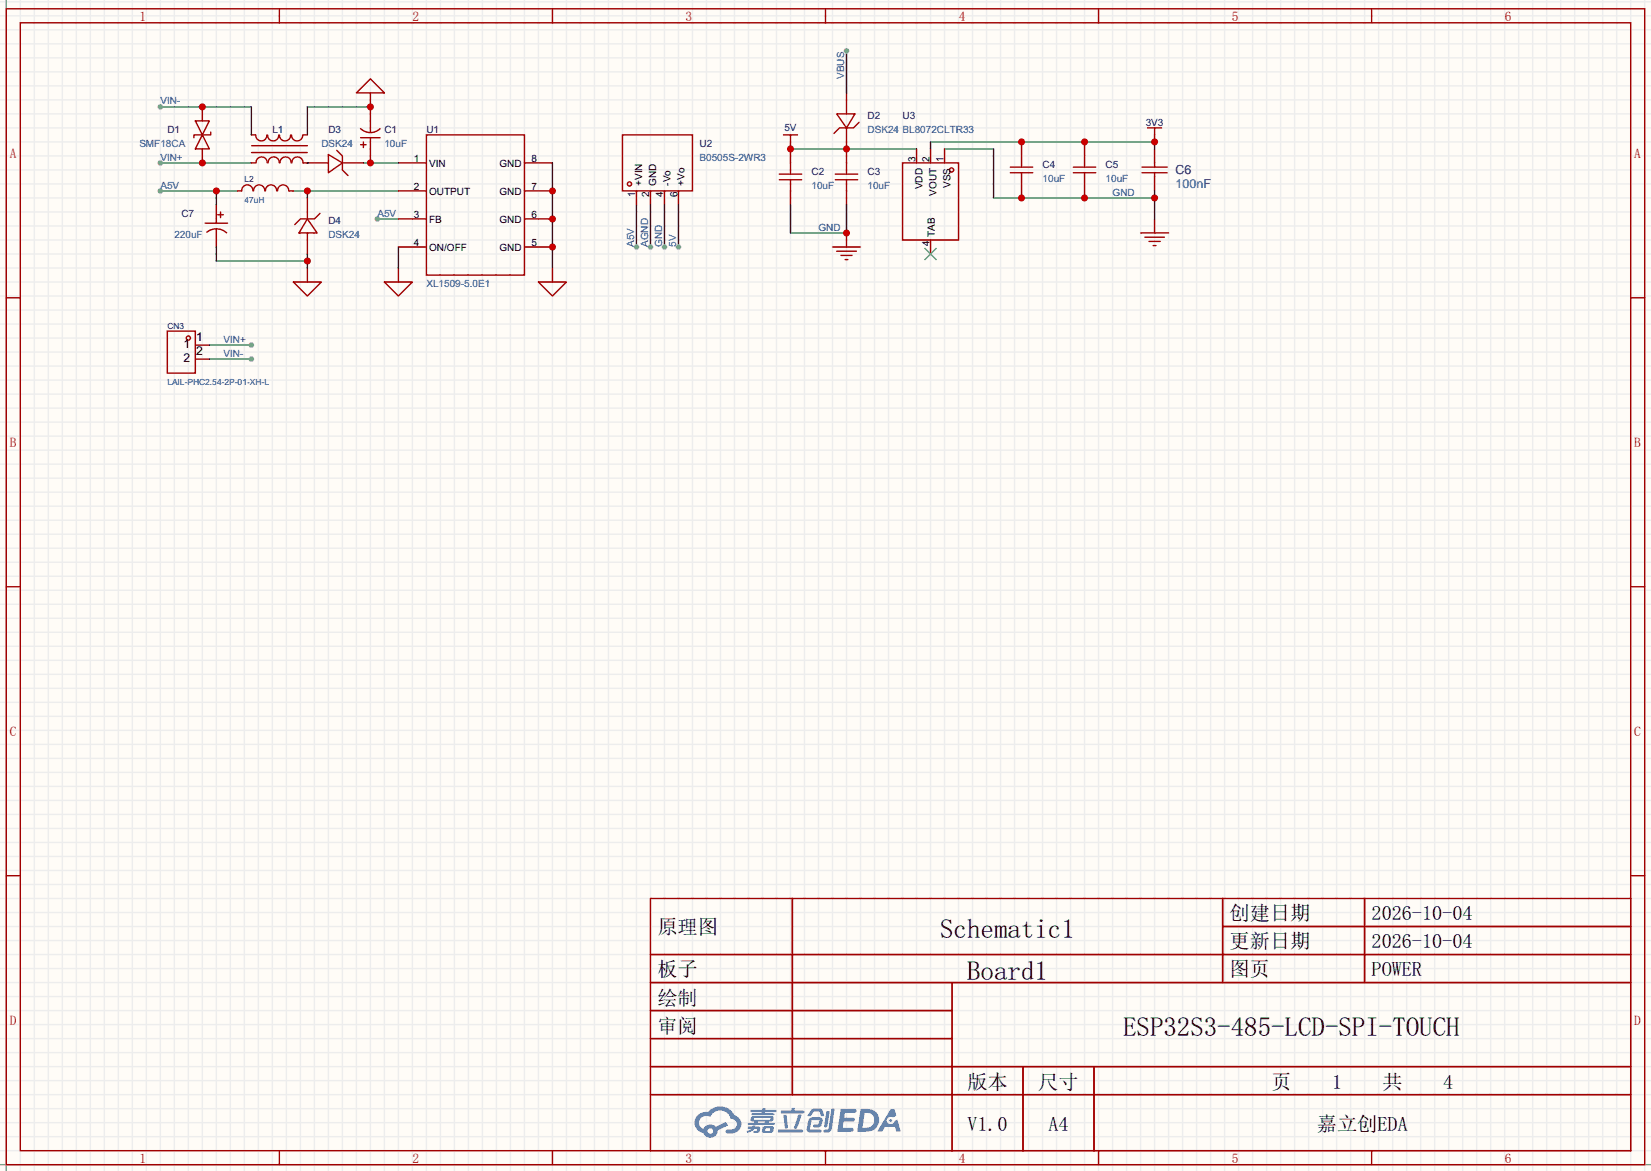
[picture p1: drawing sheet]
<svg xmlns="http://www.w3.org/2000/svg" width="299mm" height="212mm" viewBox="0 0 299 212" stroke-linecap="round" stroke-linejoin="round" font-family="sans-serif">
<path d="M0 0h299.5v212.3h-299.5z" fill="#fffcf7"/>
<g fill="none" stroke="#ededed" stroke-width=".25">
<path d="M1.1 0v212.3M3.7 0v212.3M6.2 0v212.3M8.8 0v212.3M11.3 0v212.3M13.8 0v212.3M16.4 0v212.3M18.9 0v212.3M21.5 0v212.3M24 0v212.3M26.5 0v212.3M29.1 0v212.3"/>
<path d="M31.6 0v212.3M34.2 0v212.3M36.7 0v212.3M39.2 0v212.3M41.8 0v212.3M44.3 0v212.3M46.9 0v212.3M49.4 0v212.3M51.9 0v212.3M54.5 0v212.3M57 0v212.3M59.6 0v212.3"/>
<path d="M62.1 0v212.3M64.6 0v212.3M67.2 0v212.3M69.7 0v212.3M72.3 0v212.3M74.8 0v212.3M77.3 0v212.3M79.9 0v212.3M82.4 0v212.3M85 0v212.3M87.5 0v212.3M90 0v212.3"/>
<path d="M92.6 0v212.3M95.1 0v212.3M97.7 0v212.3M100.2 0v212.3M102.7 0v212.3M105.3 0v212.3M107.8 0v212.3M110.4 0v212.3M112.9 0v212.3M115.4 0v212.3M118 0v212.3M120.5 0v212.3"/>
<path d="M123.1 0v212.3M125.6 0v212.3M128.1 0v212.3M130.7 0v212.3M133.2 0v212.3M135.8 0v212.3M138.3 0v212.3M140.8 0v212.3M143.4 0v212.3M145.9 0v212.3M148.5 0v212.3M151 0v212.3"/>
<path d="M153.5 0v212.3M156.1 0v212.3M158.6 0v212.3M161.2 0v212.3M163.7 0v212.3M166.2 0v212.3M168.8 0v212.3M171.3 0v212.3M173.9 0v212.3M176.4 0v212.3M178.9 0v212.3M181.5 0v212.3"/>
<path d="M184 0v212.3M186.6 0v212.3M189.1 0v212.3M191.6 0v212.3M194.2 0v212.3M196.7 0v212.3M199.3 0v212.3M201.8 0v212.3M204.3 0v212.3M206.9 0v212.3M209.4 0v212.3M212 0v212.3"/>
<path d="M214.5 0v212.3M217 0v212.3M219.6 0v212.3M222.1 0v212.3M224.7 0v212.3M227.2 0v212.3M229.7 0v212.3M232.3 0v212.3M234.8 0v212.3M237.4 0v212.3M239.9 0v212.3M242.4 0v212.3"/>
<path d="M245 0v212.3M247.5 0v212.3M250.1 0v212.3M252.6 0v212.3M255.1 0v212.3M257.7 0v212.3M260.2 0v212.3M262.8 0v212.3M265.3 0v212.3M267.8 0v212.3M270.4 0v212.3M272.9 0v212.3"/>
<path d="M275.5 0v212.3M278 0v212.3M280.5 0v212.3M283.1 0v212.3M285.6 0v212.3M288.2 0v212.3M290.7 0v212.3M293.2 0v212.3M295.8 0v212.3M298.3 0v212.3M0 .3h299.5M0 2.9h299.5"/>
<path d="M0 5.4h299.5M0 7.9h299.5M0 10.5h299.5M0 13h299.5M0 15.6h299.5M0 18.1h299.5M0 20.6h299.5M0 23.2h299.5M0 25.7h299.5M0 28.3h299.5M0 30.8h299.5M0 33.3h299.5"/>
<path d="M0 35.9h299.5M0 38.4h299.5M0 41h299.5M0 43.5h299.5M0 46h299.5M0 48.6h299.5M0 51.1h299.5M0 53.7h299.5M0 56.2h299.5M0 58.7h299.5M0 61.3h299.5M0 63.8h299.5"/>
<path d="M0 66.4h299.5M0 68.9h299.5M0 71.4h299.5M0 74h299.5M0 76.5h299.5M0 79.1h299.5M0 81.6h299.5M0 84.1h299.5M0 86.7h299.5M0 89.2h299.5M0 91.8h299.5M0 94.3h299.5"/>
<path d="M0 96.8h299.5M0 99.4h299.5M0 101.9h299.5M0 104.5h299.5M0 107h299.5M0 109.5h299.5M0 112.1h299.5M0 114.6h299.5M0 117.2h299.5M0 119.7h299.5M0 122.2h299.5M0 124.8h299.5"/>
<path d="M0 127.3h299.5M0 129.9h299.5M0 132.4h299.5M0 134.9h299.5M0 137.5h299.5M0 140h299.5M0 142.6h299.5M0 145.1h299.5M0 147.6h299.5M0 150.2h299.5M0 152.7h299.5M0 155.3h299.5"/>
<path d="M0 157.8h299.5M0 160.3h299.5M0 162.9h299.5M0 165.4h299.5M0 168h299.5M0 170.5h299.5M0 173h299.5M0 175.6h299.5M0 178.1h299.5M0 180.7h299.5M0 183.2h299.5M0 185.7h299.5"/>
<path d="M0 188.3h299.5M0 190.8h299.5M0 193.4h299.5M0 195.9h299.5M0 198.4h299.5M0 201h299.5M0 203.5h299.5M0 206.1h299.5M0 208.6h299.5M0 211.1h299.5"/>
</g>
<path d="M1.1 0v212.3M0 211.1h299.5" fill="none" stroke="#999" stroke-width=".25"/>
<g fill="none" stroke="#a10000" stroke-width=".25">
<path d="M1.1 1.6h297.2v209.5h-297.2zM3.7 4.1h292.1v204.5h-292.1zM50.7 1.6v2.5M100.2 1.6v2.5M149.7 1.6v2.5M199.3 1.6v2.5M248.8 1.6v2.5M1.1 54h2.6M295.8 54h2.5M1.1 106.4h2.6M295.8 106.4h2.5M1.1 158.8h2.6"/>
<path d="M295.8 158.8h2.5M118 162.9h177.8v45.7h-177.8zM118 173h177.8M118 178.1h177.8M143.7 162.9v35.5M172.7 178.1v30.5M221.8 162.9v15.2M221.8 168h74M247.5 162.9v15.2M118 183.2h54.7M118 193.4h177.8M118 188.3h54.7"/>
<path d="M118 198.4h177.8M185.6 193.4v15.2M198.4 193.4v15.2M50.7 208.6v2.5M100.2 208.6v2.5M149.7 208.6v2.5M199.3 208.6v2.5M248.8 208.6v2.5"/>
</g>
<g fill="#5487ff">
<path d="M152.5 201h1.6a1.34 1.34 0 0 1 1.2 .2 .37 .37 0 0 1-.3 .6h-1.7l-.2 .8h1.6a.37 .37 0 0 1 .4 .4 .37 .37 0 0 1-.4 .4l-1.7-.1-.2 1.2h.8a1.26 1.26 0 0 1 1.2 .1 .36 .36 0 0 1-.3 .6h-2.6z"/>
<path d="M161.5 201.1h.8l.3 1.2-.6 .3a.72 .72 0 0 0-1.1 .2 .72 .72 0 0 0 .3 1 .72 .72 0 0 0 1-.4l.1-.2 .5-.2 .6 2.1h-.8l-.3-.8h-1.8l-.5 .8h-.9z"/>
<path d="M149.9 201.4h.6l-.4 2.7a.31 .31 0 0 1-.3 .3 .31 .31 0 0 1-.3-.3z"/>
<path d="M150.8 201h.6l-.5 3.7a.97 .97 0 0 1-1.5 .5l.1-.4h.6l.2-.2z"/>
<path d="M147.1 201.2l.5-.2h1.3l.3 .4 .3 .8-.1 .2h-.5l-.3-.9h-.8l-.2 .1-.6 .8-.5-.1v-.1z"/>
<path d="M146.8 202.8l.4-.2 1.5-.1a.69 .69 0 0 1 .5 .5 .69 .69 0 0 1-.1 .7 .74 .74 0 0 1-.8 .7h-.6a.27 .27 0 0 1-.2-.3 .27 .27 0 0 1 .3-.3h.6l.2-.7h-1.4l-.3 1.6 1.9 .1a.28 .28 0 0 1 .2 .3 .28 .28 0 0 1-.3 .2h-1.9l-.4-.2-.1-.5z"/>
<path d="M141.1 204.8h4.3a.28 .28 0 0 1 .3 .3 .28 .28 0 0 1-.3 .2h-4.2l-.1-.1z"/>
<path d="M144.8 202.1h.6l-.8 2.4a.3 .3 0 0 1-.4 .2 .3 .3 0 0 1-.2-.3z"/>
<path d="M142.1 202.1h.6l.2 2.2-.2 .3-.4-.2z"/>
<path d="M141.7 201.3h1.8l.2-.4h.5l-.1 .4h1.5a.27 .27 0 0 1 .3 .3 .27 .27 0 0 1-.3 .3h-3.8l-.2-.2z"/>
<path d="M135.7 204.2h.8v-.1l.6-.1-.1 .2 .8 .1a.7 .7 0 0 1-.5 1.1h-.6v-.4l.6-.1v-.2l-.4-.1a2.13 2.13 0 0 1-1.3 .8l-.2-.4 .8-.3h-.6z"/>
<path d="M136.1 201.2h2.1l.1-.3h.6l-.1 .3h1.9l.2 .2-.2 .2h-1.9l-.1 .2h1.6l.2 .2-.2 .2h-3.9l-.1-.4h1.8v-.2h-1.9l-.1-.1z"/>
<path d="M156.1 201l-.6 4.2h1.4a2.14 2.14 0 0 0 2.6-2.1 2.14 2.14 0 0 0-2.7-2.1zM156.8 201.7a1.37 1.37 0 0 1 1.8 1.2 1.37 1.37 0 0 1-1.5 1.5l-.7 .1z"/>
<path d="M136.3 202.5a.47 .47 0 0 0-.2 .6 .47 .47 0 0 0 .6 .2l.1 .3h-1.1l-.1 .3h4.7l.2-.1-.1-.2h-1l.1-.3a.6 .6 0 0 0 .7-.2 .6 .6 0 0 0 0-.7l-3.5-.1zM136.8 202.7h2.8l.1 .1-.1 .2h-2.8zM137.4 203.3h1.4l-.1 .3h-1.2z"/>
<path d="M138.4 204.3a.9 .9 0 0 0-.1 1.1 2.48 2.48 0 0 0 1.9-.2 .84 .84 0 0 0 0-1h-1.4zM138.9 204.6h.7l.1 .3-.2 .1h-.7z"/>
<path d="M126.6 202.1a1.91 1.91 0 0 0-.5 2 1.91 1.91 0 0 0 1.5 1.3 1.35 1.35 0 0 0 1.5 .9 1.35 1.35 0 0 0 1.1-1.4l1.9-.9-.4-.6-1.8 .9a1.41 1.41 0 0 0-2.3 .3 1.25 1.25 0 0 1-.6-1.7 1.25 1.25 0 0 1 1.8-.4 1.97 1.97 0 0 1 2-1.2 1.97 1.97 0 0 1 1.8 1.5 .96 .96 0 0 1 1 .9 .96 .96 0 0 1-.9 1h-.6a.39 .39 0 0 0-.5 .4 .39 .39 0 0 0 .4 .4 1.87 1.87 0 0 0 1.9-.5 1.87 1.87 0 0 0 .4-2l-.7-.7-.4-.1a2.86 2.86 0 0 0-4.8-.6h-.3a2.27 2.27 0 0 0-1.5 .5zM128.4 205.1a.5 .5 0 0 1 1 0 .5 .5 0 0 1-1 0z"/>
<circle cx="161.6" cy="203.1" r=".27"/>
</g>
<path d="M67.2 16.8v2.6M55.8 48.6v2.5" fill="none" stroke="#870000" stroke-width=".25"/>
<path d="M67.2 14.3l2.5 2.5h-5.1zM53.2 51.1h5.1l-2.5 2.6z" fill="none" stroke="#a10000" stroke-width=".25"/>
<path d="M53.2 34.6h19.1M55.8 34.6v1.3" fill="none" stroke="#008700" stroke-width=".25"/>
<circle cx="55.8" cy="34.6" r=".63" fill="#c00"/>
<path d="M29.1 34.6h14M39.2 34.6v2.6" fill="none" stroke="#008700" stroke-width=".25"/>
<circle cx="39.2" cy="34.6" r=".63" fill="#c00"/>
<circle cx="29.1" cy="34.6" r=".51" fill="#999"/>
<path d="M68.5 39.7h3.8" fill="none" stroke="#008700" stroke-width=".25"/>
<circle cx="68.5" cy="39.7" r=".51" fill="#999"/>
<g fill="none" stroke="#870000" stroke-width=".25">
<path d="M72.3 29.5h5M72.3 34.6h5M72.3 39.7h5M95.1 29.5h5.1M95.1 34.6h5.1M95.1 39.7h5.1M143.4 27v2.5M143.4 34.6v2.6M153.5 27v2.5M153.5 34.6v2.6M185.3 25.7v2.6M185.3 33.3v2.6"/>
<path d="M196.7 25.7v2.6M196.7 33.3v2.6M72.3 48.6v2.5M72.3 44.8h5M95.1 44.8h5.1"/>
</g>
<g fill="none" stroke="#a10000" stroke-width=".25">
<path d="M77.3 24.5h17.8v25.4h-17.8zM141.4 32.6h4M141.4 31.6h4M143.4 29.5v2.1M143.4 32.6v2M151.5 32.6h4.1M151.5 31.6h4.1M153.5 29.5v2.1M153.5 32.6v2M183.3 31.3h4M183.3 30.3h4M185.3 28.3v2"/>
<path d="M185.3 31.3v2M194.7 31.3h4.1M194.7 30.3h4.1M196.7 28.3v2M196.7 31.3v2M69.7 51.1h5.1l-2.5 2.6z"/>
</g>
<path d="M67.2 19.4h-11.4v5.1M100.2 29.5v19.1M72.3 44.8v3.8" fill="none" stroke="#008700" stroke-width=".25"/>
<g fill="#c00">
<circle cx="100.2" cy="44.8" r=".63"/>
<circle cx="100.2" cy="39.7" r=".63"/>
<circle cx="100.2" cy="34.6" r=".63"/>
</g>
<path d="M209.4 27v2.5M209.4 32.1v2.5M100.2 48.6v2.5" fill="none" stroke="#870000" stroke-width=".25"/>
<path d="M207.1 30.3h4.6M207.1 31.3h4.6M209.4 29.5v.8M209.4 31.3v.8M97.7 51.1h5l-2.5 2.6z" fill="none" stroke="#a10000" stroke-width=".25"/>
<path d="M29.1 29.5h16.5M65.9 29.5h6.4" fill="none" stroke="#008700" stroke-width=".25"/>
<circle cx="29.1" cy="29.5" r=".51" fill="#999"/>
<path d="M29.1 19.4h16.5v5.1" fill="none" stroke="#008700" stroke-width=".25"/>
<circle cx="29.1" cy="19.4" r=".51" fill="#999"/>
<path d="M39.2 39.7v.8M39.5 38.9h1M40 38.4v1M37.2 40.5h4.1M37.5 42.1a2.74 2.74 0 0 1 3.6 .1M39.2 41.5v.7" fill="none" stroke="#a10000" stroke-width=".25"/>
<path d="M39.2 37.2v2.5M39.2 42.2v2.6" fill="none" stroke="#870000" stroke-width=".25"/>
<path d="M39.2 44.8v2.5h16.6M55.8 46v2.6" fill="none" stroke="#008700" stroke-width=".25"/>
<circle cx="55.8" cy="47.3" r=".63" fill="#c00"/>
<path d="M65.4 25h3.6" fill="none" stroke="#a10000" stroke-width=".25"/>
<path d="M67.2 27v2.5" fill="none" stroke="#870000" stroke-width=".25"/>
<circle cx="67.2" cy="29.5" r=".63" fill="#c00"/>
<path d="M67.2 19.4v2.5" fill="none" stroke="#870000" stroke-width=".25"/>
<circle cx="67.2" cy="19.4" r=".63" fill="#c00"/>
<path d="M65.4 23.3a2.54 2.54 0 0 0 3.5 0M65.4 26.2h1M65.9 25.7v1M67.2 21.9v2.1M67.2 25v2" fill="none" stroke="#a10000" stroke-width=".25"/>
<path d="M115.4 37.2v7.6" fill="none" stroke="#008700" stroke-width=".25"/>
<circle cx="115.4" cy="44.8" r=".51" fill="#999"/>
<path d="M143.4 27h22.8M168.8 27v-1.3h40.6v1.3" fill="none" stroke="#008700" stroke-width=".25"/>
<g fill="#c00">
<circle cx="185.3" cy="25.7" r=".63"/>
<circle cx="196.7" cy="25.7" r=".63"/>
</g>
<path d="M209.4 39.7v2.5" fill="none" stroke="#870000" stroke-width=".25"/>
<path d="M206.9 42.2h5.1M207.6 43h3.6M208.4 43.8h2M209.2 44.5h.5" fill="none" stroke="#a10000" stroke-width=".25"/>
<path d="M171.3 27h8.9v8.9h29.2M209.4 34.6v5.1" fill="none" stroke="#008700" stroke-width=".25"/>
<g fill="#c00">
<circle cx="209.4" cy="35.9" r=".63"/>
<circle cx="196.7" cy="35.9" r=".63"/>
<circle cx="185.3" cy="35.9" r=".63"/>
</g>
<path d="M153.5 42.2v2.6" fill="none" stroke="#870000" stroke-width=".25"/>
<path d="M151 44.8h5.1M151.8 45.5h3.5M152.5 46.3h2.1M153.3 47.1h.5" fill="none" stroke="#a10000" stroke-width=".25"/>
<path d="M143.4 37.2v5h10.1v-5" fill="none" stroke="#008700" stroke-width=".25"/>
<circle cx="153.5" cy="42.2" r=".63" fill="#c00"/>
<path d="M143.4 25.7v1.3" fill="none" stroke="#870000" stroke-width=".25"/>
<circle cx="143.4" cy="27" r=".63" fill="#c00"/>
<path d="M142.1 24.5h2.6M143.4 24.5v1.2" fill="none" stroke="#a10000" stroke-width=".25"/>
<path d="M209.4 24.5v1.2" fill="none" stroke="#870000" stroke-width=".25"/>
<circle cx="209.4" cy="25.7" r=".63" fill="#c00"/>
<g fill="none" stroke="#a10000" stroke-width=".25">
<path d="M43.8 34.6a1.01 1.01 0 0 1 1.1-1.1 1.01 1.01 0 0 1 1 1.1M45.6 27.7h10.1M45.6 26.4h10.2M46 34.6a1.01 1.01 0 0 1 1-1.1 1.01 1.01 0 0 1 1 1.1M48.2 34.6a1.01 1.01 0 0 1 1-1.1 1.01 1.01 0 0 1 1 1.1M48.4 24.5a1.01 1.01 0 0 1-1 1.1 1.01 1.01 0 0 1-1-1.1M48.5 29.5a1.01 1.01 0 0 0-1-1.1 1.01 1.01 0 0 0-1.1 1.1M50.3 34.6a1.01 1.01 0 0 1 1.1-1.1 1.01 1.01 0 0 1 1 1.1M50.6 24.5a1.01 1.01 0 0 1-1 1.1 1.01 1.01 0 0 1-1.1-1.1M50.7 29.5a1.01 1.01 0 0 0-1.1-1.1 1.01 1.01 0 0 0-1 1.1M52.7 24.5a1.01 1.01 0 0 1-1 1.1 1.01 1.01 0 0 1-1-1.1M52.8 29.5a1.01 1.01 0 0 0-1-1.1 1.01 1.01 0 0 0-1 1.1"/>
<path d="M54.9 24.5a1.01 1.01 0 0 1-1 1.1 1.01 1.01 0 0 1-1-1.1M55 29.5a1.01 1.01 0 0 0-1.1-1.1 1.01 1.01 0 0 0-1 1.1M151.8 20.6h3.3l-1.6 2.6zM155.8 22.2l-1 1h-2.5l-1 1M208.2 23.2h2.5M209.4 23.2v1.3"/>
</g>
<path d="M43.1 34.6h.7M45.6 29.5h.8M45.6 24.5h.8M52.5 34.6h.7M55 29.5h.8M55 24.5h.8M153.5 23.2v3.8" fill="none" stroke="#870000" stroke-width=".25"/>
<circle cx="153.5" cy="27" r=".63" fill="#c00"/>
<path d="M153.5 16.8v3.8M55.8 29.5h3.8M55.8 35.9v3.8M62.1 29.5h3.8M115.4 34.6v2.6M118 34.6v2.6M120.5 34.6v2.6M123.1 34.6v2.6M55.8 42.2v3.8" fill="none" stroke="#870000" stroke-width=".25"/>
<g fill="none" stroke="#a10000" stroke-width=".25">
<path d="M55.8 39.7l1.7 2.5h-3.3zM58 38.7l-1 1h-2.5l-1 1M59.6 28l2.5 1.5-2.5 1.8zM61.1 27.3l1 1v2.5l1 1M112.9 24.5h12.7v10.1h-12.7z"/>
<circle cx="114.2" cy="33.3" r=".38"/>
</g>
<path d="M118 37.2v7.6" fill="none" stroke="#008700" stroke-width=".25"/>
<circle cx="118" cy="44.8" r=".51" fill="#999"/>
<path d="M120.5 37.2v7.6" fill="none" stroke="#008700" stroke-width=".25"/>
<circle cx="120.5" cy="44.8" r=".51" fill="#999"/>
<path d="M123.1 37.2v7.6" fill="none" stroke="#008700" stroke-width=".25"/>
<circle cx="123.1" cy="44.8" r=".51" fill="#999"/>
<g fill="none" stroke="#a10000" stroke-width=".25">
<path d="M163.7 29.5h10.2v14h-10.2z"/>
<circle cx="172.6" cy="30.8" r=".38"/>
</g>
<path d="M166.2 27v2.5M168.8 27v2.5M171.3 27v2.5M168.8 43.5v2.5" fill="none" stroke="#870000" stroke-width=".25"/>
<path d="M167.8 45l2 2.1M169.8 45l-2 2.1" fill="none" stroke="#3c3" stroke-width=".25"/>
<path d="M153.5 9.2v7.6" fill="none" stroke="#008700" stroke-width=".25"/>
<circle cx="153.5" cy="9.2" r=".51" fill="#999"/>
<path d="M36.7 19.4v2.5" fill="none" stroke="#870000" stroke-width=".25"/>
<circle cx="36.7" cy="19.4" r=".63" fill="#c00"/>
<path d="M36.7 27v2.5" fill="none" stroke="#870000" stroke-width=".25"/>
<circle cx="36.7" cy="29.5" r=".63" fill="#c00"/>
<g fill="none" stroke="#a10000" stroke-width=".25">
<path d="M35.4 21.9h2.6l-1.3 2.6zM36.7 24.5l1.3 2.5h-2.6zM38.2 24v.5h-3v.5M30.4 60h5v7.6h-5z"/>
<circle cx="34.2" cy="61.3" r=".38"/>
</g>
<path d="M35.4 62.6h2.6M35.4 65.1h2.6" fill="none" stroke="#870000" stroke-width=".25"/>
<path d="M38 62.6h7.6" fill="none" stroke="#008700" stroke-width=".25"/>
<circle cx="45.6" cy="62.6" r=".51" fill="#999"/>
<path d="M38 65.1h7.6" fill="none" stroke="#008700" stroke-width=".25"/>
<circle cx="45.6" cy="65.1" r=".51" fill="#999"/>
<path d="M55.8 29.5h.1" fill="none" stroke="#008700" stroke-width=".25"/>
<g font-size="4.9">
<text x="170.5" y="170">Schematic1</text>
<text x="175.4" y="177.6">Board1</text>
<text x="203.7" y="187.8">ESP32S3-485-LCD-SPI-TOUCH</text>
</g>
<g font-size="3.7">
<text x="223" y="166.9">创建日期</text>
<text x="248.8" y="166.9">2026-10-04</text>
<text x="119.3" y="169.4">原理图</text>
<text x="223" y="171.9">更新日期</text>
<text x="248.8" y="171.9">2026-10-04</text>
<text x="119.3" y="177">板子</text>
<text x="223" y="177">图页</text>
<text x="248.8" y="177">POWER</text>
<text x="119.3" y="182.1">绘制</text>
<text x="119.3" y="187.2">审阅</text>
<text x="175.5" y="197.3">版本</text>
<text x="188.3" y="197.3">尺寸</text>
<text x="230.6" y="197.3">页</text>
<text x="241.6" y="197.3">1</text>
<text x="250.8" y="197.3">共</text>
<text x="261.8" y="197.3">4</text>
<text x="175.5" y="205">V1.0</text>
<text x="190.2" y="205">A4</text>
<text x="238.9" y="205">嘉</text>
<text x="242.5" y="205">立创ED</text>
<text x="253.5" y="205">A</text>
</g>
<g font-size="2.4" fill="#a00000">
<text x="25.3" y="3.7">1</text>
<text x="74.8" y="3.7">2</text>
<text x="124.4" y="3.7">3</text>
<text x="173.9" y="3.7">4</text>
<text x="223.4" y="3.7">5</text>
<text x="272.9" y="3.7">6</text>
<text x="1.8" y="28.7">A</text>
<text x="296.4" y="28.7">A</text>
<text x="1.8" y="81.1">B</text>
<text x="296.4" y="81.1">B</text>
<text x="1.8" y="133.4">C</text>
<text x="296.4" y="133.4">C</text>
<text x="1.8" y="185.8">D</text>
<text x="296.4" y="185.8">D</text>
<text x="25.3" y="210.8">1</text>
<text x="74.8" y="210.8">2</text>
<text x="124.4" y="210.8">3</text>
<text x="173.9" y="210.8">4</text>
<text x="223.4" y="210.8">5</text>
<text x="272.9" y="210.8">6</text>
</g>
<text font-size="2.3" fill="#000080" x="213.2" y="31.5">C6</text>
<text font-size="2.3" fill="#00f" x="213.2" y="34.1">100nF</text>
<g font-size="2.2">
<text x="33.3" y="63">1</text>
<text x="33.3" y="65.6">2</text>
<text x="35.6" y="61.8">1</text>
<text x="35.6" y="64.3">2</text>
</g>
<g font-size="1.8" fill="#00f">
<text x="153.1" y="14.3" transform="rotate(-90 153.1 14.3)">VBUS</text>
<text x="29.1" y="18.9">VIN-</text>
<text x="25.3" y="26.6">SMF18CA</text>
<text x="29.1" y="29.1">VIN+</text>
<text x="58.3" y="26.6">DSK24</text>
<text x="69.7" y="26.6">10uF</text>
<text x="126.9" y="29.1">B0505S-2WR3</text>
<text x="157.4" y="24">DSK24</text>
<text x="163.7" y="24">BL8072CLTR33</text>
<text x="29.1" y="34.2">A5V</text>
<text x="147.2" y="34.2">10uF</text>
<text x="157.4" y="34.2">10uF</text>
<text x="189.1" y="32.9">10uF</text>
<text x="200.5" y="32.9">10uF</text>
<text x="201.8" y="35.5">GND</text>
<text x="68.5" y="39.3">A5V</text>
<text x="148.5" y="41.8">GND</text>
<text x="31.6" y="43.1">220uF</text>
<text x="59.6" y="43.1">DSK24</text>
<text x="115" y="44.8" transform="rotate(-90 115 44.8)">A5V</text>
<text x="117.5" y="44.8" transform="rotate(-90 117.5 44.8)">AGND</text>
<text x="120.1" y="44.8" transform="rotate(-90 120.1 44.8)">GND</text>
<text x="122.6" y="44.8" transform="rotate(-90 122.6 44.8)">5V</text>
<text x="77.3" y="52">XL1509-5.0E1</text>
<text x="40.5" y="62.1">VIN+</text>
<text x="40.5" y="64.7">VIN-</text>
</g>
<g font-size="1.8" fill="#000080">
<text x="142.3" y="23.8">5V</text>
<text x="157.4" y="21.5">D2</text>
<text x="163.7" y="21.5">U3</text>
<text x="207.8" y="22.8">3V3</text>
<text x="30.4" y="24">D1</text>
<text x="49.4" y="24">L1</text>
<text x="59.6" y="24">D3</text>
<text x="69.7" y="24">C1</text>
<text x="77.3" y="24">U1</text>
<text x="126.9" y="26.6">U2</text>
<text x="147.2" y="31.6">C2</text>
<text x="157.4" y="31.6">C3</text>
<text x="189.1" y="30.4">C4</text>
<text x="200.5" y="30.4">C5</text>
<text x="32.9" y="39.3">C7</text>
<text x="59.6" y="40.5">D4</text>
</g>
<g font-size="1.8">
<text x="75.1" y="29.3">1</text>
<text x="96.4" y="29.3">8</text>
<text x="166" y="29.4" transform="rotate(-90 166 29.4)">3</text>
<text x="168.6" y="29.4" transform="rotate(-90 168.6 29.4)">2</text>
<text x="171.1" y="29.4" transform="rotate(-90 171.1 29.4)">1</text>
<text x="75.1" y="34.4">2</text>
<text x="77.9" y="30.3">VIN</text>
<text x="77.9" y="35.4">OUTPUT</text>
<text x="90.6" y="35.4">GND</text>
<text x="90.6" y="30.3">GND</text>
<text x="96.4" y="34.4">7</text>
<text x="115.2" y="35.8" transform="rotate(-90 115.2 35.8)">1</text>
<text x="116.5" y="33.7" transform="rotate(-90 116.5 33.7)">+VIN</text>
<text x="117.8" y="35.8" transform="rotate(-90 117.8 35.8)">2</text>
<text x="119" y="33.7" transform="rotate(-90 119 33.7)">GND</text>
<text x="120.3" y="35.8" transform="rotate(-90 120.3 35.8)">4</text>
<text x="121.6" y="33.7" transform="rotate(-90 121.6 33.7)">-Vo</text>
<text x="122.9" y="35.8" transform="rotate(-90 122.9 35.8)">6</text>
<text x="124.1" y="33.7" transform="rotate(-90 124.1 33.7)">+Vo</text>
<text x="167.3" y="34.3" transform="rotate(-90 167.3 34.3)">VDD</text>
<text x="169.8" y="35.5" transform="rotate(-90 169.8 35.5)">VOUT</text>
<text x="172.4" y="34.1" transform="rotate(-90 172.4 34.1)">VSS</text>
<text x="75.1" y="39.5">3</text>
<text x="77.9" y="40.5">FB</text>
<text x="90.6" y="40.5">GND</text>
<text x="96.4" y="39.5">6</text>
<text x="75.1" y="44.6">4</text>
<text x="77.9" y="45.6">ON/OFF</text>
<text x="90.6" y="45.6">GND</text>
<text x="96.4" y="44.6">5</text>
<text x="168.6" y="44.5" transform="rotate(-90 168.6 44.5)">4</text>
<text x="169.6" y="43" transform="rotate(-90 169.6 43)">TAB</text>
</g>
<g font-size="1.5" fill="#000080">
<text x="44.3" y="33">L2</text>
<text x="30.4" y="59.7">CN3</text>
</g>
<g font-size="1.5" fill="#00f">
<text x="44.3" y="36.8">47uH</text>
<text x="30.4" y="69.8">LAIL-PHC2.54-2P-01-XH-L</text>
</g>
</svg>
